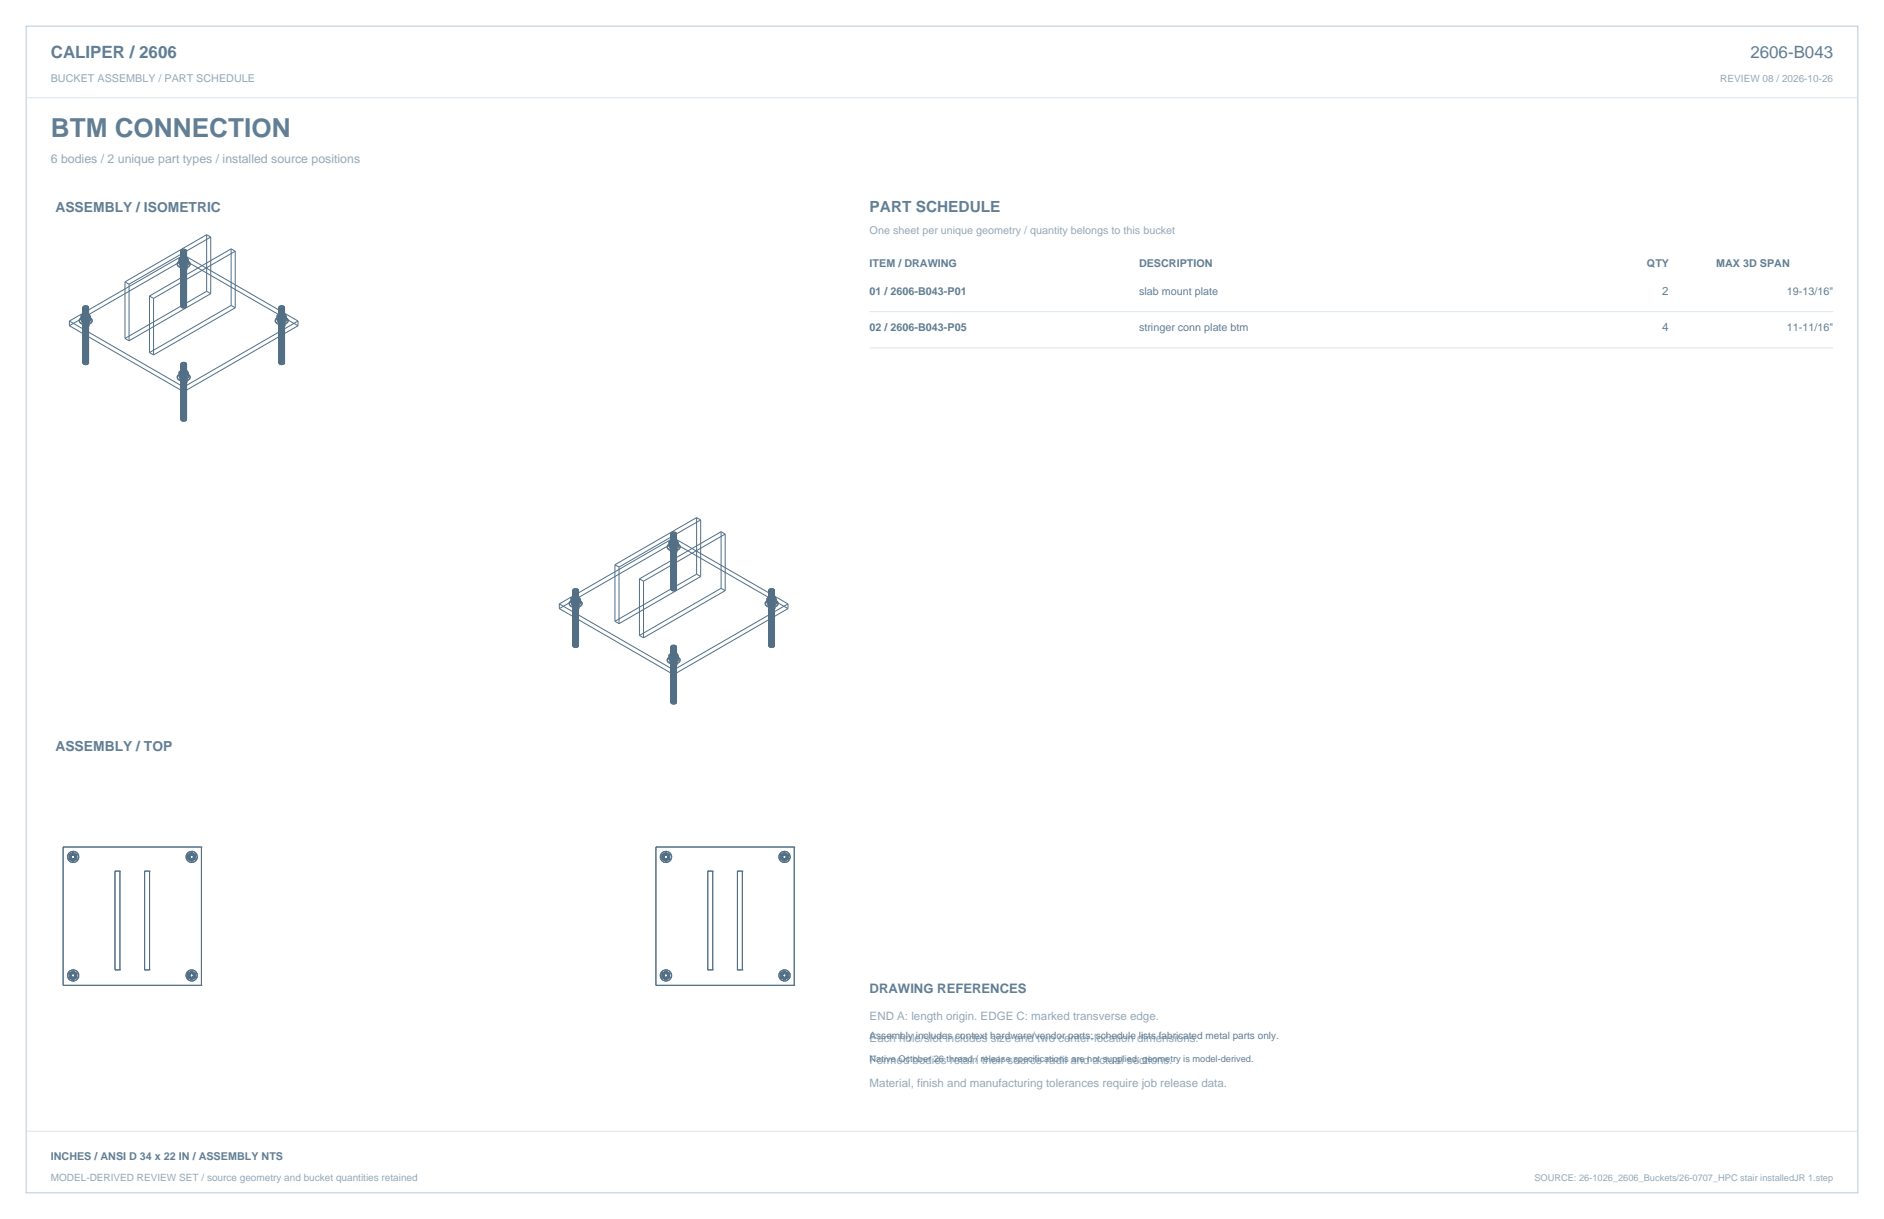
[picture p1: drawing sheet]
<svg xmlns="http://www.w3.org/2000/svg" width="864mm" height="559mm" viewBox="0 0 864 559" stroke-linecap="round" stroke-linejoin="round" font-family="sans-serif">
<path d="M12 12h840v535h-840z" fill="none" stroke="#b8cad8" stroke-width=".46"/>
<path d="M12 45h840M399 143h441M399 159h441M12 519h840" fill="none" stroke="#dbe5ed" stroke-width=".46"/>
<g fill="none" stroke="#536f85" stroke-width=".46">
<path d="M82 120h.1M82 120h-1M82 119v1M82 119h.1M82 118v1M82 120l2-1 3 1M82 119l1 1M82 120h1M83 118l-1 1M83 118h-1M83 120h.1M83 120h-1"/>
<path d="M83 118h.1M83 115v25M83 115h.1M83 119h.1M83 115v26M83 115v1M83 119v1M83 116h1M83 118v1M83 114v26M83 114v1M83 120h1"/>
<path d="M83 118h1M83 115h1M84 116h.1M84 118h.1M84 118h-1M84 118l-1 1M84 114h-1M84 114l-1 1M84 119v1M84 119l-1 1M84 114v27M84 120h.1"/>
<path d="M84 120h-2M84 120h1M84 115v1M84 115h.1M84 114h.1M84 116v25M84 120h-1M84 114v26M84 114h1M84 118h1M85 120h.1M85 120h-1"/>
<path d="M85 114v26M85 114h.1M85 115v1M85 115h-1M85 118h.1M85 116h-1M85 115h.1M85 114v27M85 116v25M85 116h.1M85 114v1M85 120h1"/>
<path d="M85 119v1M85 115h1M85 118v1M85 119h1M85 115v26M85 119h.1M85 118h1M86 115h-1M86 119h-1M86 115v26M86 115h.1M86 120h-1"/>
<path d="M86 120h1M86 118h.1M86 118v2M86 120h.1M86 118v1M86 119h.1M86 119v1M86 119v2M87 120h.1M95 108l2 1M95 108l-38 21M95 108v26"/>
<path d="M97 109v26M97 109l-38 21M106 114l2 1M106 114l-37 22M106 114v26M108 115v26M108 115l-38 22M57 129l2 1M57 129v26M59 130v26M69 136l1 1M69 136v26"/>
<path d="M70 137v26M81 121h.1M81 121v1M81 122h1M81 121l1 1M81 120v1M82 122h.1M82 120l-1 1M82 120v1M82 121h.1M82 122h1M82 122l1 1"/>
<path d="M82 121l1 1M83 120v2M83 122h.1M83 122l1 1M83 122v1M83 123h.1M83 121l1 1M83 121h.1M83 120v1M83 140h.1M83 122h1M83 140h1"/>
<path d="M83 121h1M84 122h.1M84 140h-1M84 140h.1M84 121h-1M84 121v1M84 121h.1M84 123h-1M84 140h1M84 123h1a.9 .9 0 0 1 1 1 1 1 0 0 1-2 0 .8 .8 0 0 1-1 0 .8 .8 0 0 1 0-1M84 120l1 1M84 122h1"/>
<path d="M85 122h-1M85 121v1M85 121h-1M85 140h.1M85 140h-1M85 121h.1M85 122h.1M85 121h-2M85 120v1M85 121h1M86 121h-1M86 122h-1"/>
<path d="M86 122h.1M86 121v1M86 120v1M86 122l-2 1M86 122v1M86 123h-3M86 121h.1M87 122h-1M87 122h.1M87 122l-1 1M87 120v2M87 121v1"/>
<path d="M95 134l2 1M95 134l-38 21M97 135l-38 21M32 147v2M32 149l52-30 53 30M32 149l52 31 53-31M32 147l52-30 53 30M32 147l52 30 53-30M36 147v1M36 146v2M36 146v1M36 148h1"/>
<path d="M36 147l1 1M37 146h.1M37 146h-1M37 146l-1 1M37 148h.1M37 145v1M37 146v1M37 145h.1M37 147h.1M37 148l2 1M37 148l4 1M37 147h1"/>
<path d="M37 145h1M37 144v1M37 144h.1M37 145l1 1M38 147h.1M38 147v1M38 145v1M38 146h.1M38 146h-1M38 144h-1M38 144h.1M38 146v2"/>
<path d="M38 148h.1M38 149l1 1 2-1M38 147v2M38 141h.1M38 145h.1M38 148h1M38 145h3M38 145h-1M38 141v26M38 146v1M38 144v1M38 140v27"/>
<path d="M38 140v1M38 141l1 1M38 147l1 1M38 146h1M38 141h1M38 145h1M38 145l1 1M39 140h-1M39 148h.1M39 146h-1M39 144h-1M39 144h.1"/>
<path d="M39 141h.1M39 141h-1M39 142v25M39 142h.1M39 146h.1M39 145v1M39 145l-1 1M39 140v27M39 146l-1 1M39 141v1M39 147v1M39 147h-1"/>
<path d="M39 140h.1M39 148h1M39 140v26M39 144h1M39 140h1M39 146h1M39 146l1 1M39 148l1 1M39 141l1 1M40 148h.1M40 142h-1M40 144h-1"/>
<path d="M40 144h.1M40 146h.1M40 148h-1M40 140h.1M40 146h-1M40 140v27M40 141v1M40 141h-1M40 149h1M40 149h-2M40 142v25M40 142h.1"/>
<path d="M40 141h.1M40 147h.1M40 147v1M40 144v1M40 140v1M40 146h1M40 144h1M40 140v26M40 147h1M40 145v1M40 145h.1M40 141h1"/>
<path d="M40 141v26M40 146l1 1M40 145h1M41 149h.1M41 146h.1M41 144h.1M41 146h-1M41 141v25M41 147h.1M41 141h.1M41 145h-1M41 141h-1"/>
<path d="M41 147h-1M41 145h.1M41 148h-1M41 147l-1 1M41 147v1M41 147v2M41 145v1M41 145l1 1M41 146h1M41 146h-4M41 144v2M41 144v1"/>
<path d="M41 146v1M41 148v1M41 148l-1 1M41 145v2M42 148h-1M42 148h.1M42 148l-1 1M42 146v1M42 146h.1M42 147v1M57 155l2 1M83 140v1"/>
<path d="M83 141h.1M83 141h1M84 141h.1M85 141h-1M85 141h.1M85 140v1M85 140h1M86 141h-1M86 140l-1 1M86 140v1M106 140l2 1M106 140l-37 22"/>
<path d="M108 141l-38 22M126 146v2zM126 148h1M126 147l1 1M126 146h1M126 146v1M127 148h.1M127 146h.1M127 146h-1M127 145v1M127 146v1M127 145h.1"/>
<path d="M127 147h.1M127 148l2 1M127 148l3 1M127 144v1M127 144h.1M127 147l1 1M127 145l1 1M127 147v1M127 146v2M127 148h1M128 148h.1M128 146h.1"/>
<path d="M128 146h-1M128 149l1 1 2-1M128 147v2M128 147h.1M128 147v1M128 141h.1M128 145h.1M128 141v26M128 146v1M128 144v1M128 144h-1M128 144h.1"/>
<path d="M128 140v27M128 140v1M128 141v1M128 146h1M128 148h1M128 147l1 1M128 145l1 1M128 140h.1M128 141h1M128 142h1M129 140h-1M129 146l-1 1"/>
<path d="M129 145v1M129 145l-1 1M129 146h.1M129 140v26M129 145l2 1M129 145l-2 1M129 141l-1 1M129 141h.1M129 140h.1M129 142h.1M129 144h.1M129 144h-1"/>
<path d="M129 146h-1M129 141v1M129 140v27M129 148h.1M129 146h1M129 142v25M129 140h1M129 147v1M129 148l1 1M129 144h1M129 146l1 1M129 147l1 1"/>
<path d="M129 147h.1M130 140v27M130 146l1 1v2M130 148h-1M130 141v1M130 141h-1M130 149h.1M130 146h-1M130 146h.1M130 144h.1M130 140v26M130 140h.1"/>
<path d="M130 149h-2M130 142h-1M130 148h.1M130 141h.1M130 147h.1M130 147h-1M130 147v1M130 142h.1M130 140v1M130 145v1M130 145h.1M130 144v1"/>
<path d="M130 146v1M130 141v26M130 149h1M130 146h1M130 144h1M130 147h1M131 146h-1M131 147l-1 1M131 145v1M131 145h-4M131 146h.1M131 144h.1"/>
<path d="M131 144v2M131 147h.1M131 144v1M131 146v1M131 148l-1 1M131 148v1M131 149h-1M131 145h.1M131 146h1M131 145v2M131 148h.1M132 146h.1"/>
<path d="M132 146v1M132 148h-1M132 148h.1M132 147v1M132 147h.1M137 147v2M38 166v1M38 166h.1M38 167h.1M38 167h1M38 166h1M39 166h-1"/>
<path d="M39 167h.1M39 166h.1M39 166h1M40 167h.1M40 167h-1M40 166h.1M40 166v1M40 166h1M41 166h-1M41 166h.1M41 166l-1 1M69 162l1 1"/>
<path d="M81 174h1M81 172h.1M81 172v1M81 172v2M82 174h.1M82 172h.1M82 172h-1M82 171v1M82 172v1M82 171h.1M82 173h.1M82 174h1"/>
<path d="M82 174l1 1M82 170v1M82 170h.1M82 173h1M82 171l1 1M82 172h1M83 172h-1M83 172h.1M83 172v1M83 173h.1M83 173v1M83 174h1"/>
<path d="M83 174v1M83 170h-1M83 167v25M83 167h.1M83 171h.1M83 174h.1M83 171h2l2 1M83 171h-1M83 167v26M83 170v1M83 170h.1M83 166v27"/>
<path d="M83 167l1 1M83 173h1M83 166v1M83 172h1M83 166v26M83 171l1 1M83 167h1M84 168h.1M84 173v1M84 174h.1M84 170h.1M84 170h-1"/>
<path d="M84 172h-1M84 172h.1M84 166h-1M84 171h.1M84 171v1M84 171l-1 1M84 166v27M84 173h.1M84 167v1M84 167h.1M84 168v25M84 166v26"/>
<path d="M84 172l-1 1M84 166h.1M84 172h1M84 166h1M84 174h1a1.1 1.1 0 0 1 1 2 1 1 0 0 1-2 0 .9 .9 0 0 1-1-1 .9 .9 0 0 1 1-1M84 172l1 1M84 174h1M84 170h1M85 174h-1M85 172h-1M85 172h.1M85 173h.1"/>
<path d="M85 173h-1M85 166v26M85 166h.1M85 173l-1 1M85 167v1M85 167h-1M85 170h.1M85 168h-1M85 174h.1M85 167h.1M85 166v27M85 171h.1"/>
<path d="M85 171v1M85 167v26M85 171l1 1M85 171l-2 1M85 170v1M85 166v1M85 167h1M85 172l1 1M85 173h1M85 170l1 1M85 172h1M85 170h1"/>
<path d="M86 167h-1M86 173h-1M86 171h-1M86 173h.1M86 173l-1 1M86 167v25M86 167h.1M86 174h-1M86 172h-1M86 172h1M86 172h.1M86 170h.1"/>
<path d="M86 170v2M86 171h.1M86 173v1M86 171v1M86 170v1M86 172v1M86 174h-2M86 174h.1M86 174l-3 1M86 171v2M87 174h-1M87 174h.1"/>
<path d="M87 172h.1M87 172v1M87 173v1M87 172v2M87 173h.1M128 166v1M128 166h.1M128 167h.1M128 167h1M128 166h1M129 166h-1M129 166h.1"/>
<path d="M129 167h.1M129 166h1M130 166h.1M130 166h-1M130 167h-1M130 167h.1M130 166v1M83 192v1M83 192h.1M83 193h.1M83 193h1M83 192h1"/>
<path d="M84 193h.1M84 192h-1M84 192h.1M84 192h1M85 192h.1M85 192h-1M85 193h-1M85 193h.1M85 192v1M85 192h1M86 192l-1 1M86 192h.1"/>
<path d="M319 237l2 1M319 237l-37 22M319 237v26M321 238v26M321 238l-37 22M282 259l2 1M282 259v26M284 260v26M306 251v1M306 251h.1M306 250h.1M306 250v1"/>
<path d="M306 251l1 1M306 252h1M306 249v1M307 248v2M307 250h.1M307 248v1M307 250v1M307 249h.1M307 252h.1M307 251h.1M307 248h.1M307 250h-1"/>
<path d="M307 249v1M307 249h-1M307 249h1M307 251h1M307 252h2M307 245h1M307 245v25M307 245h.1M308 245h.1M308 251h.1M308 248h.1M308 248l-1 1"/>
<path d="M308 251v1M308 250h-1M308 249v1M308 249l-1 1M308 249h3M308 249h-1M308 249h.1M308 244v26M308 250l-1 1M308 244l-1 1M308 251h-1M308 250h.1"/>
<path d="M308 248h-1M308 244v27M308 244v1M308 244h.1M308 252h.1M308 244v25M308 252h1M308 251h1M308 249h1M308 245v26M308 245h1M308 247v1"/>
<path d="M308 247h1M309 251h.1M309 249h.1M309 244v25M309 250h-1M309 252h.1M309 250h.1M309 244h-1M309 244h.1M309 249h-1M309 247l-1 1M309 248h-1"/>
<path d="M309 248h.1M309 245h.1M309 244v27M309 252a.9 .9 0 0 1 1 1 .9 .9 0 0 1-1 1h-1a.9 .9 0 0 1-1-1 1.1 1.1 0 0 1 2-1M309 247h-1M309 247h.1M309 247v1M309 250h1M309 245v26M309 249h1M309 249l1 1M309 248h1"/>
<path d="M309 252h-1M309 245h1M309 244h1M310 252h-1M310 250h-1M310 250h.1M310 248h.1M310 245h.1M310 245h-1M310 245v26M310 251h-1M310 249h-1"/>
<path d="M310 251h.1M310 249h.1M310 249h-2M310 249v1M310 244v27h-1M310 252h.1M310 244h.1M310 244v1M310 248v1M310 244v26M310 251v1M310 250v1"/>
<path d="M310 245v25M310 249l1 1M310 250h1M310 248h1M311 250h.1M311 250h-1M311 248h.1M311 252h-2M311 252h.1M311 252h-4M311 251h-1M311 249h.1"/>
<path d="M311 249h-1M311 248v1M311 251h.1M311 250v1M311 249v1M311 249v2M311 250h1M312 251v1M312 251l-1 1M312 252h-1M312 250v2M312 250h.1"/>
<path d="M312 250v1M331 244l1 1M331 244l-38 21M331 244v26M332 245v26M332 245l-37 21M256 277v2M256 279l53-30 52 30M256 279l53 30 52-30M261 277h.1M261 276v1M261 277v1"/>
<path d="M261 276h.1M261 277l1 1M261 278h1M262 274v2M262 276h.1M262 274v1M262 276v1M262 275h.1M262 278h2M262 278h.1M262 278h1M262 277h.1"/>
<path d="M262 274h.1M262 275h2l2 1M262 275l-1 1M262 275v1M262 277h1M262 275h1M262 277v2M263 271h.1M263 277h.1M263 276v1M263 274v1M263 270v1"/>
<path d="M263 275h.1M263 276h.1M263 274h.1M263 276h-1M263 275v1M263 275l-1 1M263 270v26M263 276l-1 1M263 270h.1M263 274h-1M263 277v1M263 278l-1 1"/>
<path d="M263 270v27M263 273v1M263 273h.1M263 271v26M263 275h1M263 277h1M263 275h-1M263 275h2M263 278h1M263 276h1M263 271h1M263 274h1"/>
<path d="M264 274h-1M264 276h-1M264 275h-1M264 273h-1M264 273h.1M264 271h-1M264 271h.1M264 278h-1M264 276h.1M264 277h.1M264 275h.1M264 270v25"/>
<path d="M264 278h.1M264 270h-1M264 270h.1M264 271v26M264 274h.1M264 276h1M264 275h1M264 273l1 1M264 270h1M264 270v27M264 278l1 1M264 278h1"/>
<path d="M264 271h1M264 277h1M265 270v27M265 270h.1M265 276h.1M265 277h-1M265 278h-1M265 276h-1M265 274h.1M265 271h.1M265 271h-1M265 274h-1"/>
<path d="M265 275h-1M265 277h.1M265 275h.1M265 277l-1 1M265 275v1M265 270v25M265 277v1M265 270v1M265 270v26M265 276v1M265 274v1M265 279l-1 1-2-1"/>
<path d="M265 277v2M265 275l1 1M265 276h1M265 274h1M266 277h-1M266 275h.1M266 277h.1M266 275h-1M266 276h.1M266 276h-1M266 274h.1M266 278h.1"/>
<path d="M266 278h-2M266 278h-3M266 276v1M266 274v1M266 275v2M266 276h1M267 277l-1 1M267 277v1M267 278h-1M267 276h.1M267 276v1M293 265l2 1"/>
<path d="M293 265v26M295 266v26M307 270h1M307 270h.1M308 270v1M308 270h.1M308 270h-1M308 271h.1M308 269v1M308 269h.1M308 271h1M309 269h-1"/>
<path d="M309 269v1M309 270h-1M309 271h.1M309 270h.1M309 269h.1M309 269l1 1M309 270h1M310 271h-1M310 270h.1M310 270h-1M310 270v1M319 263l2 1"/>
<path d="M319 263l-37 22M321 264l-37 22M331 270l1 1M331 270l-38 21M332 271l-37 21M351 277v1M351 277v-1v1M351 276v1M351 277l1 1M351 278h1M351 274v2M351 276h1"/>
<path d="M351 274l1 1M352 276h.1M352 276v1M352 275h.1M352 278h2M352 278h.1M352 278h1M352 277h.1M352 274v1M352 274h-1M352 276h-1M352 274h.1"/>
<path d="M352 275l-1 1M352 275v1M352 279l2 1 1-1M352 277h1M352 271h.1M352 274l1 1M352 275h1M352 270v26M352 270v1M352 271h1M352 274h1M352 275l1 1"/>
<path d="M353 275h.1M353 277h.1M353 276l-1 3M353 270h-1M353 277h-1M353 276l-1 1M353 276h-1M353 274h-1M353 271h.1M353 274h.1M353 275l-1 1M353 275v1"/>
<path d="M353 270v26M353 270h.1M353 276v1M353 276h.1M353 277v1M353 270v1M353 270l-1 1M353 271h-1M353 278l-1 1M353 270v27M353 273v1M353 273h.1"/>
<path d="M353 271v26M353 275h1M353 270v25M353 275h2M353 275h-1M353 276h1M353 278h1M353 271h1M353 273h1M353 277h1M354 278h.1M354 276h.1"/>
<path d="M354 275h.1M354 275h-1M354 273h-1M354 271v26M354 274h.1M354 274h-1M354 276h-1M354 271h.1M354 270h.1M354 277h.1M354 270v25M354 270h-1"/>
<path d="M354 273h.1M354 276h1M354 270v27M354 278h-1M354 278l1 1M354 270h1M354 275h1M354 273l1 1M354 277h-1M354 271h1M355 274h.1M355 271h-1"/>
<path d="M355 277h-1M355 274h-1M355 277h.1M355 270h.1M355 275h.1M355 277l-1 1M355 275v1M355 271h.1M355 270v27M355 276h.1M355 275h-1M355 276h-1"/>
<path d="M355 270v1M355 270v26l-1 1M355 276v1M355 274v1M355 270v26M355 277v2M355 275h-3M355 275h1M355 275l1 1M355 276h1M355 274h1M356 276h.1"/>
<path d="M356 278h.1M356 278h-2M356 278h-3M356 277h-1M356 275h.1M356 275h-1M356 274h.1M356 277h.1M356 276v1M356 274v1M356 275v1M356 275v2"/>
<path d="M356 276h1M356 277v1M357 276h.1M357 276v1M357 276l-1 1M357 277l-1 1M361 277l-52-30-53 30M361 277v2M361 277l-52 30-53-30M263 296h.1M263 296v1M263 297h.1"/>
<path d="M263 295v1M263 295h.1M263 297h1M264 295h-1M264 295v1M264 296h-1M264 297h.1M264 296h.1M264 295h.1M264 295h1M264 296h1M265 295h.1"/>
<path d="M265 295l-1 1M265 296h.1M265 297h-1M265 295v1M265 296l-1 1M265 296v1M282 285l2 1M293 291l2 1M307 300h.1M307 297h1M307 296v26M307 296v1"/>
<path d="M308 297h.1M308 296v26v1M308 296h-1M308 300h-1M308 300h.1M308 296v26M308 296h.1M308 296l-1 1M308 296v1M308 299v1M308 296v25M308 299h.1"/>
<path d="M308 296v27M308 297v26M308 297h1M308 299h1M309 296v25M309 296h-1M309 296h.1M309 299h-1M309 300h.1M309 300h-1M309 297h.1M309 296v27"/>
<path d="M309 299h.1M309 297v26M309 300h1M309 299h1M309 297h1M309 296l1 26M309 296h1M310 297h.1M310 297h-1M310 297v26M310 299h.1M310 299v1"/>
<path d="M310 296h.1M310 296v1M310 296v26M310 300h.1M310 297v25M310 300h1M310 300v1M311 300h.1M352 296h.1M352 296h1M352 296l1 1M353 296h-1"/>
<path d="M353 296h.1M353 296v1M353 297h.1M353 295v1M353 295h.1M353 297h1M353 295l1 1M354 296h-1M354 297h.1M354 296h.1M354 295h-1M354 295h.1"/>
<path d="M354 295v1M354 295h1M354 296h1M355 297h-1M355 296h.1M355 295v1M355 295l-1 1M355 296v1M355 296l-1 1M306 303h.1M306 302v1M306 303v1"/>
<path d="M306 302h.1M306 303l1 1M306 304h1M306 301v1M307 300v2M307 302h.1M307 300v1M307 304h.1M307 302v1M307 301h.1M307 303h.1M307 301h-1"/>
<path d="M307 301l-1 1M307 301v1M307 303h1M307 301h1M307 304h2M307 304h3M307 302l1 1M308 303h.1M308 300v1M308 302h-1M308 301v1M308 301l-1 1"/>
<path d="M308 301h2M308 301h-1M308 301h.1M308 302l-1 1M308 302h.1M308 302v1M308 303h1M308 303l1 1M308 301h1M308 302h1M308 304h1M309 304h1"/>
<path d="M309 304h-1a1 1 0 0 0 0 2 1 1 0 0 0 1 0l1-1v-1M309 303h.1M309 301h.1M309 302h-1M309 304h.1M309 302h.1M309 301h-1M309 302h1M309 301h1M309 303v1M310 303l-1 1M310 302h-1"/>
<path d="M310 302h.1M310 303h-1M310 303h.1M310 301h.1M310 301v1M310 301h-1M310 302v1M310 301h1M310 301l1 1M310 302h1M311 302h.1M311 302h-1"/>
<path d="M311 304h.1M311 304h-2M311 304h-1M311 303h-1M311 301h.1M311 301h-1M311 303h.1M311 300v1M311 302v1M311 301v1M311 301v2M311 303v1"/>
<path d="M311 302h1M312 303h.1M312 303h-1M312 303l-1 1M312 302v1M312 302h.1M307 322h1M307 322h.1M308 322v1M308 322h.1M308 322h-1M308 321v1"/>
<path d="M308 321h.1M308 323h.1M308 323h1M309 321h-1M309 321v1M309 322h-1M309 323h.1M309 322h.1M309 321h.1M309 321h1M309 322h1M310 323h-1"/>
<path d="M310 322h.1M310 322v1M310 321v1M310 321l-1 1M310 322l-1 1M29 388h.1M29 388h63M29 388v64M31 393h.1M31 393v1M31 394h.1M31 392h.1"/>
<path d="M31 392v1M31 391h.1M31 391v1M31 394l1 1M32 394h.1M32 392h.1M32 392v2M32 394l1 1M32 393h.1M32 395h.1M32 391h.1M32 391h-1"/>
<path d="M32 392v1M32 393v1M32 395h1M32 394h1M32 393h1M32 391v1M32 392l1 1M32 392h1M32 393l1 1M33 393h.1M33 392h.1M33 393h-1"/>
<path d="M33 391h-1M33 391l-1 1M33 394h.1M33 392h-1M33 393v1M33 392v1M33 395h.1M33 390h.1M33 390l-1 1M33 391h.1M33 391h1M33 394h1"/>
<path d="M33 394v1M33 392h1M33 390h1M33 391l2 1M34 394h.1M34 392h.1M34 391h.1M34 394l-1 1M34 394v1M34 394h-1M34 395h-1M34 391l1 1"/>
<path d="M34 393v1M34 390h.1M34 395h.1M34 390l1 1M34 393h.1M34 392v1M34 393h1M34 392l1 1M34 392h1M35 392l-1 1M35 393h-1M35 393h.1"/>
<path d="M35 392h.1M35 394h-1M35 394h.1M35 393l-1 1M35 392v1M35 391h.1M35 395h.1M35 395h-1M35 393v1M35 391h1M35 392v2M36 391h.1"/>
<path d="M36 394h.1M36 391v1M36 394l-1 1M36 392h.1M36 392v1M36 393h.1M36 393v1M53 399h.1M53 399h2M53 399v46M55 399h.1M55 399v46"/>
<path d="M66 399h.1M66 399h3M66 399v46M69 399h.1M69 399v46M85 393h.1M85 393v1M85 394h.1M85 392h.1M85 392v1M85 394h1M86 394h.1"/>
<path d="M86 391h.1M86 391l-1 1M86 394v1M86 392h.1M86 392v2M86 394l2 1M86 393h.1M86 395h.1M86 395h1M86 392v1M86 393v1M86 394h1"/>
<path d="M87 393h.1M87 395h.1M87 391h.1M87 391h-1M87 392h.1M87 392v1M87 393v1M87 392h-1M87 394h.1M87 391l-1 1M87 391v1M87 390h.1"/>
<path d="M87 390v1M87 395h1M87 394h1M88 392h.1M88 394h.1M88 392h-1M88 391h-1M88 391h.1M88 394v1M88 390h.1M88 395h.1M88 390h-1"/>
<path d="M88 391l2 1M88 391l1 1M88 392h1M88 393l1 1M88 393v1M88 390l1 1M89 393h.1M89 392v1M89 393h-1M89 392h.1M89 394h.1M89 392h-1"/>
<path d="M89 394h-1M89 393v1M89 391h.1M89 395h.1M89 395h-1M89 392h1M89 393l1 1M89 391h1M90 392h.1M90 394h.1M90 392v2M90 392h-1"/>
<path d="M90 394h-1M90 393h-1M90 391h.1M90 391v1M90 394l-1 1M90 392v1M90 393h.1M90 393v1M92 388h.1M92 388v64M301 388h.1M301 388h63"/>
<path d="M301 388v64M303 393h.1M303 393v1M303 394h.1M303 392h.1M303 392v1M303 391h.1M303 391v1M303 394l1 1M303 392v2M303 392h1M303 394h2"/>
<path d="M303 393h1M303 394h1M304 395h.1M304 391h.1M304 391h-1M304 392h-1M304 392v1M304 393h.1M304 392h.1M304 393v1M304 393l-1 1M304 394h.1"/>
<path d="M304 395h1M304 394h1M304 391v1M304 392h1M304 393h1M305 394h.1M305 392h.1M305 395h.1M305 390h.1M305 390l-1 1M305 394v1M305 392h-1"/>
<path d="M305 393l-1 1M305 393v1M305 391h-1M305 391h.1M305 390h1M305 391l2 1M305 392h1M305 391h1M306 392h.1M306 394h-1M306 394h.1M306 391v1"/>
<path d="M306 391h.1M306 394l-1 1M306 393v1M306 390h.1M306 395h.1M306 390v1M306 395h-1M306 393h.1M306 392v1M306 392h1M306 391h1M307 392h.1"/>
<path d="M307 394h-1M307 393v1M307 392v1M307 393h.1M307 391h.1M307 395h.1M307 395h-1M307 394h.1M307 392v2M307 391l1 1M307 394v1M308 392h.1"/>
<path d="M308 394h.1M308 392v1M308 394h-1M308 393h.1M308 393v1M324 399h.1M324 399h3M324 399v46M327 399h.1M327 399v46M338 399h.1M338 399h2"/>
<path d="M338 399v46M340 399h.1M340 399v46M357 393h.1M357 393v1M357 394h.1M357 392h.1M357 392v1M357 391h.1M357 391v1M357 394l1 1M358 394h.1"/>
<path d="M358 392h.1M358 392v2M358 394l2 1M358 393h.1M358 395h.1M358 391h.1M358 391h-1M358 392v1M358 393v1M358 395h1M358 393l1 1M358 394h1"/>
<path d="M358 393h1M358 391v1M358 392l1 1M359 393h.1M359 392h.1M359 394h.1M359 392h-1M359 393v1M359 392l-1 1M359 392v1M359 393h-1M359 395h.1"/>
<path d="M359 390h.1M359 390l-1 1M359 395h1M359 391h-1M359 391h.1M359 391l-1 1M359 394h1M359 391h1M359 394l1 1M359 392h1M360 394h.1M360 392h.1"/>
<path d="M360 390h.1M360 395h.1M360 391h.1M360 392h-1M360 390h-1M360 391h-1M360 391l1 1M360 394v1M360 393v1M360 390l1 1M360 393h.1M360 392v1"/>
<path d="M360 393h1M360 392h1M361 393h.1M361 393l-1 1M361 392h-1M361 392v1M361 394h.1M361 392h.1M361 394h-1M361 392l-1 1M361 393h-1M361 393v1"/>
<path d="M361 391h.1M361 395h.1M361 395h-1M361 391h1M361 392v2M362 391h.1M362 394h.1M362 391v1M362 394l-1 1M362 392h.1M362 392v1M362 393h.1"/>
<path d="M362 393v1M364 388h.1M364 388v64M29 452h.1M29 452h63M31 447h.1M31 447v1M31 448h.1M31 446h.1M31 446v1M31 448v1M31 449h.1"/>
<path d="M31 449h1M32 448h.1M32 446h.1M32 446v2M32 448l1 1M32 447v1M32 449h.1M32 445h.1M32 445l-1 1M32 447h.1M32 446v1M32 449l1 1"/>
<path d="M32 447h1M32 448h1M32 447l1 1M33 448h.1M33 447h.1M33 448h-1M33 447h-1M33 446h-1M33 446l-1 1M33 446h.1M33 447l-1 1M33 447v1"/>
<path d="M33 446v1M33 450h.1M33 445h.1M33 445h-1M33 449h.1M33 445h1M33 445v1M33 449h1M33 448h1M33 446h1M33 445l2 1M34 446h.1"/>
<path d="M34 448h.1M34 445v1M34 449h-1M34 449h.1M34 448h-1M34 446v1M34 446h1M34 447h.1M34 445h.1M34 450h.1M34 445h1M34 450h-1"/>
<path d="M34 447l1 1M34 447v1M34 447h1M34 446l1 1M35 447h-1M35 447l-1 1M35 447h.1M35 447v1M35 446h.1M35 448l-1 1M35 448h.1M35 448h-1"/>
<path d="M35 445h.1M35 449h.1M35 449l-1 1M35 446v1M35 445l1 1M35 446v2M36 446h.1M36 449h.1M36 449h-1M36 448h.1M36 446v1M36 448v1"/>
<path d="M36 447h.1M36 447v1M53 445h.1M53 445h2M55 445h.1M66 445h.1M66 445h3M69 445h.1M85 447h.1M85 447v1M85 448h.1M85 446h.1"/>
<path d="M85 446v1M85 448l1 1M86 449h.1M86 446h.1M86 446h-1M86 448h.1M86 446v2M86 448l2 1M86 447v1M86 445h.1M86 445v1M86 449h1"/>
<path d="M86 447h.1M86 446v1M86 448h1M87 447h.1M87 447v1M87 449h.1M87 445h.1M87 445h-1M87 449v1M87 448h.1M87 446h-1M87 448v1"/>
<path d="M87 446h.1M87 446v1M87 450h.1M87 450h1M87 448h1M87 449h1M88 446h.1M88 448h.1M88 446h-1M88 445h.1M88 449h.1M88 445l-1 1"/>
<path d="M88 450h.1M88 445h-1M88 445l2 1M88 445v1M88 446v1M88 446h1M88 448h1M88 447h1M88 445h1M89 448h.1M89 447h.1M89 448h-1"/>
<path d="M89 446h.1M89 446l-1 1M89 446v1M89 447v1M89 449h-1M89 448v1M89 445h.1M89 449h.1M89 449l-1 1M89 446h1M89 448h1M89 447h1"/>
<path d="M89 445l1 1M90 446h.1M90 448h.1M90 448h-1M90 446v2M90 446h-1M90 447l-1 1M90 449h.1M90 449h-1M90 446v1M90 448v1M90 447h.1"/>
<path d="M90 447v1M92 452h.1M301 452h.1M301 452h63M303 447h.1M303 447v1M303 448h.1M303 446h.1M303 446v1M303 448v1M303 449h.1M303 449h1"/>
<path d="M303 446v2M303 446h1M303 448l2 1M303 447l1 1M303 448h1M304 449h.1M304 445h.1M304 445l-1 1M304 447h-1M304 447v1M304 448h.1M304 446v1"/>
<path d="M304 448h-1M304 446h.1M304 446h-1M304 447h.1M304 449l1 1M304 448l1 1M304 448h1M304 446l1 1M305 448h.1M305 446h.1M305 446h-1M305 450h.1"/>
<path d="M305 445h.1M305 445h-1M305 449h.1M305 448h-1M305 447h-1M305 446v1M305 445v1M305 445h1M305 445l2 1M305 446h1M305 445l1 1M306 446h.1"/>
<path d="M306 448h.1M306 446v1M306 448h-1M306 449h-1M306 449h.1M306 447h.1M306 445h.1M306 450h.1M306 450h-1M306 447v1M306 448v1M306 446h1"/>
<path d="M306 445h1M306 449v1M307 446h.1M307 448h-1M307 446v1M307 448h.1M307 447v1M307 447h.1M307 445h.1M307 449h.1M307 445v1M307 449h-1"/>
<path d="M307 446v2M307 446h1M308 446h.1M308 448h.1M308 446v1M308 448l-1 1M308 447h.1M308 447v1M324 445h.1M324 445h3M327 445h.1M338 445h.1"/>
<path d="M338 445h2M340 445h.1M357 447h.1M357 447v1M357 448h.1M357 446h.1M357 446v1M357 448v1M357 449h.1M357 449h1M358 448h.1M358 446h.1"/>
<path d="M358 446v2M358 448l2 1M358 447v1M358 449h.1M358 445h.1M358 445l-1 1M358 447h.1M358 446v1M358 449l1 1M358 448h1M358 448l1 1M358 447h1"/>
<path d="M358 447l1 1M359 447h.1M359 446h.1M359 448h.1M359 446l-1 1M359 447h-1M359 446h-1M359 446v1M359 447l-1 1M359 447v1M359 450h.1M359 445h.1"/>
<path d="M359 445h-1M359 450h1M359 449h.1M359 448h1M359 445h1M359 449h1M359 445v1M359 446h1M360 448h.1M360 446h.1M360 445h.1M360 450h.1"/>
<path d="M360 449h.1M360 446h-1M360 445h-1M360 445l-1 1M360 445l1 1M360 445v1M360 446v1M360 446h1M360 447h.1M360 445h1M360 447l1 1M360 447v1"/>
<path d="M360 447h1M360 446l1 1M360 448h1M361 447h.1M361 448h-1M361 447h-1M361 448h.1M361 446h.1M361 446v1M361 448l-1 1M361 447v1M361 445h.1"/>
<path d="M361 449h.1M361 449l-1 1M361 445l1 1M361 446v2M362 446h.1M362 449h.1M362 449h-1M362 448h.1M362 446v1M362 448v1M362 447h.1M362 447v1"/>
<path d="M364 452h.1"/>
</g>
<text font-size="12" fill="#617e94" x="23" y="63">BTM CONNECTION</text>
<g font-size="7.8" fill="#617e94">
<text x="23" y="27">CALIPER / 2606</text>
<text x="802" y="27">2606-B043</text>
</g>
<text font-size="7.1" fill="#617e94" x="399" y="97">PART SCHEDULE</text>
<g font-size="6.3" fill="#617e94">
<text x="25" y="97">ASSEMBLY / ISOMETRIC</text>
<text x="25" y="344">ASSEMBLY / TOP</text>
</g>
<text font-size="6" fill="#617e94" x="399" y="455">DRAWING REFERENCES</text>
<text font-size="5.6" fill="#93a8b9" x="23" y="75">6 bodies / 2 unique part types / installed source positions</text>
<g font-size="5.3" fill="#617e94">
<text x="762" y="135">2</text>
<text x="762" y="152">4</text>
</g>
<g font-size="5.3" fill="#93a8b9">
<text x="399" y="467">END A: length origin. EDGE C: marked transverse edge.</text>
<text x="399" y="478">Each hole/slot includes size and two center-location dimensions.</text>
<text x="399" y="488">Formed bodies retain their source radii and actual sections.</text>
<text x="399" y="498">Material, finish and manufacturing tolerances require job release data.</text>
</g>
<g font-size="4.9" fill="#93a8b9">
<text x="23" y="38">BUCKET ASSEMBLY / PART SCHEDULE</text>
<text x="399" y="107">One sheet per unique geometry / quantity belongs to this bucket</text>
</g>
<g font-size="4.9" fill="#617e94">
<text x="399" y="122">ITEM / DRAWING</text>
<text x="522" y="122">DESCRIPTION</text>
<text x="755" y="122">QTY</text>
<text x="787" y="122">MAX 3D SPAN</text>
<text x="399" y="135">01 / 2606-B043-P01</text>
<text x="522" y="135">slab mount plate</text>
<text x="819" y="135">19-13/16&quot;</text>
<text x="399" y="152">02 / 2606-B043-P05</text>
<text x="522" y="152">stringer conn plate btm</text>
<text x="819" y="152">11-11/16&quot;</text>
<text x="23" y="532">INCHES / ANSI D 34 x 22 IN / ASSEMBLY NTS</text>
</g>
<g font-size="4.6" fill="#93a8b9">
<text x="789" y="38">REVIEW 08 / 2026-10-26</text>
<text x="23" y="541">MODEL-DERIVED REVIEW SET / source geometry and bucket quantities retained</text>
</g>
<text font-size="4.6" fill="#617e94" x="399" y="476">Assembly includes context hardware/vendor parts; schedule lists fabricated metal parts only.</text>
<text font-size="4.2" fill="#617e94" x="399" y="487">Native October 26 thread / release specifications are not supplied; geometry is model-derived.</text>
<text font-size="4.2" fill="#93a8b9" x="703" y="541">SOURCE: 26-1026_2606_Buckets/26-0707_HPC stair installedJR 1.step</text>
</svg>
